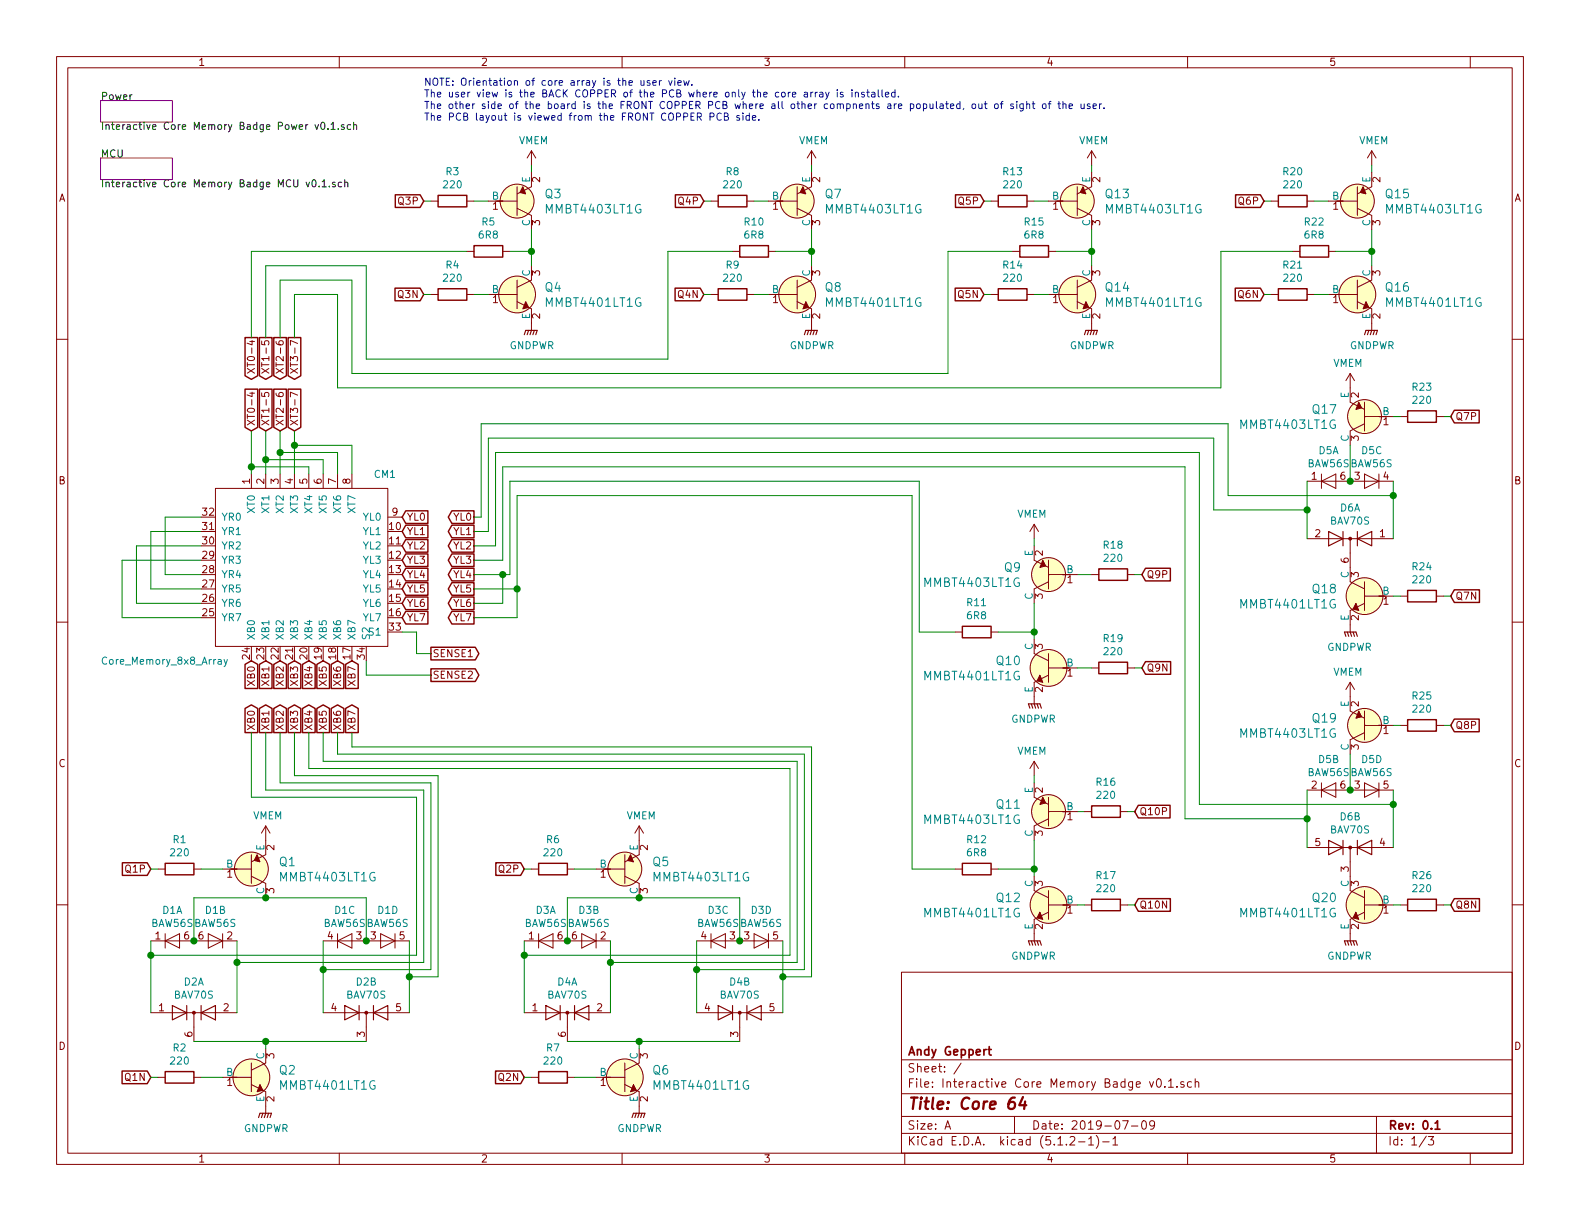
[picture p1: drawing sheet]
<svg xmlns="http://www.w3.org/2000/svg" width="279mm" height="216mm" viewBox="0 0 279 216" stroke-linecap="round" stroke-linejoin="round" font-family="sans-serif">
<g fill="none" stroke="#840000" stroke-width=".18">
<path d="M10 10h259.4v195.9h-259.4zM12 12h255.4v191.9h-255.4zM60 10v2M110 10v2M160 10v2M210 10v2M260 10v2M76.2 35.6h1.3M82.5 35.6h1.3M86.4 35.6h5M91.4 36.8l2.6 1.3v2.5M91.4 33v5.1"/>
<path d="M94 26.7l-.8 1.2M94 26.7v2.5M94 30.5v2.5l-2.6 1.3M94 26.7l.7 1.2M125.7 35.6h1.3M132.1 35.6h1.2M135.9 35.6h5.1M141 36.8l2.5 1.3v2.5M141 33v5.1M143.5 26.7l-.8 1.2M143.5 26.7v2.5M143.5 30.5v2.5l-2.5 1.3"/>
<path d="M143.5 26.7l.8 1.2M175.3 35.6h1.2M181.6 35.6h1.3M185.4 35.6h5.1M190.5 36.8l2.5 1.3v2.5M190.5 33v5.1M193 26.7l-.7 1.2M193 26.7v2.5M193 30.5v2.5l-2.5 1.3M193 26.7l.8 1.2M224.8 35.6h1.3M231.1 35.6h1.3"/>
<path d="M234.9 35.6h5.1M240 36.8l2.6 1.3v2.5M240 33v5.1M242.6 26.7l-.8 1.2M242.6 26.7v2.5M242.6 30.5v2.5l-2.6 1.3M242.6 26.7l.7 1.2M10 60h2M76.2 52.1h1.3M82.5 44.5h1.3M82.5 52.1h1.3M86.4 52.1h5"/>
<path d="M88.9 44.5h1.3M91.4 53.3l2.6 1.3v3.8M91.4 49.5v5.1M94 47v2.5l-2.6 1.3M125.7 52.1h1.3M129.5 44.5h1.3M132.1 52.1h1.2M135.9 44.5h1.3M135.9 52.1h5.1M141 53.3l2.5 1.3v3.8M141 49.5v5.1M143.5 47v2.5l-2.5 1.3"/>
<path d="M175.3 52.1h1.2M179.1 44.5h1.2M181.6 52.1h1.3M185.4 44.5h1.3M185.4 52.1h5.1M190.5 53.3l2.5 1.3v3.8M190.5 49.5v5.1M193 47v2.5l-2.5 1.3M224.8 52.1h1.3M228.6 44.5h1.3M231.1 52.1h1.3M234.9 44.5h1.3"/>
<path d="M234.9 52.1h5.1M240 53.3l2.6 1.3v3.8M240 49.5v5.1M242.6 47v2.5l-2.6 1.3M267.4 60h2M43.7 65.2l1.3 .8M44.2 69.5h.8M44.6 69.3v.8l-.9-.3M45 65.2l-1.3 .8M46.3 69.5v.6h.6l-.1-.5 .2-.2h.3l.2 .2-.1 .5M46.3 65.2l1.2 .8M47.5 65.2l-1.2 .8"/>
<path d="M48.8 69.5v.2a.79 .79 0 0 0 1.3 .2l-.1-.4-.4-.1-.3 .2v.3l.3 .2M48.8 65.2l1.3 .8M50.1 65.2l-1.3 .8M51.4 65.2l1.2 .8M52.6 69.9l-1.2-.6v.9M52.6 65.2l-1.2 .8M238.8 66v5.1l2.5 1.3M238.8 66l.7 1.3M238.8 66l-.8 1.3M241.3 71.1v5.1M241.3 73.7h5.1M241.3 74.9l-2.5 1.3v2.5"/>
<path d="M247.6 73.7h1.3M254 73.7h1.3M38.1 86.4h30.5v27.9h-30.5zM44.4 83.8v2.6M47 83.8v2.6M49.5 83.8v2.6M52.1 83.8v2.6M54.6 83.8v2.6M57.1 83.8v2.6M59.7 83.8v2.6M62.2 83.8v2.6M68.6 91.4h2.5"/>
<path d="M182.9 92.7l.7 1.3M182.9 92.7v2.6M182.9 96.5v2.6l2.5 1.2M182.9 92.7l-.8 1.3M185.4 99.1v5M231.1 85.1h15.3M231.1 95.3h15.3M233.7 85.1l2.5-1.3v2.6zM233.7 83.8v2.6M238.8 95.3v7.6l2.5 1.2M241.3 83.8l2.5 1.3-2.5 1.3zM243.8 83.8v2.6"/>
<path d="M10 110h2M168.9 111.8h1.3M175.3 111.8h1.2M182.9 113v2.6l2.5 1.2M185.4 102.9l-2.5 1.2v2.6M185.4 119.4l-2.5 1.3v3.8M185.4 101.6h5.1M185.4 115.6v5.1M185.4 118.1h5.1M193 101.6h1.3M193 118.1h1.3M199.4 101.6h1.3"/>
<path d="M199.4 118.1h1.3M241.3 102.9v5.1M241.3 106.7l-2.5 1.3v3.8M241.3 105.4h5.1M247.6 105.4h1.3M254 105.4h1.3M267.4 110h2M182.9 134.6v2.6M182.9 138.4v2.6l2.5 1.2M182.9 134.6l.7 1.3M182.9 134.6l-.8 1.3M231.1 139.7h15.3"/>
<path d="M233.7 139.7l2.5-1.3v2.6zM233.7 138.4v2.6M238.8 120.7v5l2.5 1.3M238.8 120.7l.7 1.2M238.8 120.7l-.8 1.2M241.3 138.4l2.5 1.3-2.5 1.3zM241.3 125.7v5.1M241.3 129.5l-2.5 1.3v2.6M241.3 128.3h5.1M243.8 138.4v2.6M247.6 128.3h1.3M254 128.3h1.3"/>
<path d="M10 160h2M27.9 153.7h1.3M34.3 153.7h1.3M39.4 153.7h5M44.4 151.1v5.1M44.4 154.9l2.6 1.3v2.6M47 146.1v5l-2.6 1.3M47 146.1l-.8 1.2M47 146.1l.8 1.2M94 153.7h1.2M100.3 153.7h1.3M105.4 153.7h5.1"/>
<path d="M110.5 154.9l2.5 1.3v2.6M110.5 151.1v5.1M113 146.1v5l-2.5 1.3M113 146.1l-.7 1.2M113 146.1l.8 1.2M168.9 153.7h1.3M175.3 153.7h1.2M182.9 154.9v2.6l2.5 1.3M185.4 144.8l-2.5 1.3v2.5M185.4 141v5.1M185.4 157.5v5.1M185.4 143.5h5.1"/>
<path d="M191.8 143.5h1.2M198.1 143.5h1.3M231.1 149.9h15.3M238.8 149.9v7.6l2.5 1.3M241.3 157.5v5.1M267.4 160h2M26.7 166.4h15.2M26.7 179.1h15.2M29.2 166.4l2.5-1.3v2.5zM29.2 165.1v2.5M34.3 179.1v5.1M36.8 165.1l2.6 1.3-2.6 1.2z"/>
<path d="M39.4 165.1v2.5M57.1 166.4h15.3M57.1 179.1h15.3M59.7 166.4l2.5-1.3v2.5zM59.7 165.1v2.5M64.8 179.1v5.1M67.3 165.1l2.5 1.3-2.5 1.2zM69.8 165.1v2.5M92.7 166.4h15.2M92.7 179.1h15.2M95.2 166.4l2.6-1.3v2.5zM95.2 165.1v2.5"/>
<path d="M100.3 179.1v5.1M102.9 165.1l2.5 1.3-2.5 1.2zM105.4 165.1v2.5M123.2 166.4h15.2M123.2 179.1h15.2M125.7 166.4l2.6-1.3v2.5zM125.7 165.1v2.5M130.8 179.1v5.1M133.3 165.1l2.6 1.3-2.6 1.2zM135.9 165.1v2.5M159.4 171.9h108v32h-108zM185.4 160h5.1"/>
<path d="M185.4 161.3l-2.5 1.3v3.8M191.8 160h1.2M198.1 160h1.3M241.3 161.3l-2.5 1.3v3.8M241.3 160h5.1M247.6 160h1.3M254 160h1.3M27.9 190.5h1.3M34.3 190.5h1.3M39.4 190.5h5M44.4 188v5M44.4 191.8l2.6 1.2v3.9"/>
<path d="M47 185.4v2.6l-2.6 1.2M94 190.5h1.2M100.3 190.5h1.3M105.4 190.5h5.1M110.5 188v5M110.5 191.8l2.5 1.2v3.9M113 185.4v2.6l-2.5 1.2M159.4 197.4h108M159.4 193.4h108M159.4 187.4h108M167.1 199.7l.5-1.5 .5 1.5M167.2 199.2h.8"/>
<path d="M170 188l-1.3 1.9M179.4 197.4v3M198.5 198.2h1l-.6 1.5M200.1 199.1h1.1M202 198.3l.4-.1a.94 .94 0 0 1 0 1.5 .82 .82 0 0 1-.4-1.4zM203.3 191.3l.3 1 .4-1M204.2 198.8l-.3 .3h-.3l-.3-.3v-.3l.2-.3h.4l.2 .1a1.13 1.13 0 0 1-.2 1.3l-.4 .1M204.7 190.8h.2a.8 .8 0 0 1 .5 .7 .8 .8 0 0 1-.5 .8 1 1 0 0 1-.2-1.5zM206 192.1v.2M206.6 191.2l.5-.4v1.5M206.6 192.3h.9M208.1 192.1v.2"/>
<path d="M209.3 191.3h-.3l-.2 .2v.2l.5 .1v.4h-.5M210.7 191.3h-.4l-.3 .2 .1 .6 .2 .2 .4-.1M211.4 191.4l.2-.1h.3l.1 1M211.4 190.8v1.5M243.4 197.4v6.5M60 203.9v2M110 203.9v2M159.4 200.4h108M160 203.9v2M189.2 201.1l.2-.1h.4l.2 .1 .1 .3-.1 .2-.8 .9h.9M190.7 201.9h1.2M192.5 201.4l.4-.4v1.5"/>
<path d="M192.5 202.5h.9M193.9 200.8a1.71 1.71 0 0 1 0 2.2M195 201.9h1.1M196.8 201.4l.4-.4v1.5M196.8 202.5h.8M210 203.9v2M252.2 200.9l-1.2 1.9M252.6 201h.9l-.5 .5 .4 .2v.6l-.2 .2-.6-.2M260 203.9v2"/>
<circle cx="91.4" cy="35.6" r="3"/>
<circle cx="141" cy="35.6" r="3"/>
<circle cx="190.5" cy="35.6" r="3"/>
<circle cx="240" cy="35.6" r="3"/>
<circle cx="91.4" cy="52.1" r="3.3"/>
<circle cx="141" cy="52.1" r="3.3"/>
<circle cx="190.5" cy="52.1" r="3.3"/>
<circle cx="240" cy="52.1" r="3.3"/>
<circle cx="241.3" cy="73.7" r="3"/>
<circle cx="185.4" cy="101.6" r="3"/>
<circle cx="185.4" cy="118.1" r="3.3"/>
<circle cx="241.3" cy="105.4" r="3.3"/>
<circle cx="241.3" cy="128.3" r="3"/>
<circle cx="44.4" cy="153.7" r="3"/>
<circle cx="110.5" cy="153.7" r="3"/>
<circle cx="185.4" cy="143.5" r="3"/>
<circle cx="185.4" cy="160" r="3.3"/>
<circle cx="241.3" cy="160" r="3.3"/>
<circle cx="44.4" cy="190.5" r="3.3"/>
<circle cx="110.5" cy="190.5" r="3.3"/>
</g>
<path d="M174.7 185.6h.6M174.9 185.1v1.3l.4 .2M253.8 198.6l.4-.4v1.5M253.8 199.7h.8" fill="none" stroke="#840000" stroke-width=".3"/>
<path d="M179.5 194.1a.93 .93 0 0 0-1.1 .8l-.1 .8 .2 .3a.66 .66 0 0 0 1-.3v-.5l-.2-.3a.66 .66 0 0 0-.9 .3M180.9 194l-.7 1.4h1.3M181.3 194.8l-.2 1.3" fill="none" stroke="#840000" stroke-width=".41"/>
<path d="M17.8 17.8h12.7v3.8h-12.7zM17.8 27.9h12.7v3.9h-12.7z" fill="none" stroke="#840084" stroke-width=".18"/>
<g fill="none" stroke="#000" stroke-width=".18">
<path d="M55.3 31.9l.1-.1a.67 .67 0 0 1 .5 .6 .67 .67 0 0 1-.5 .6l-.1-.1-.1-.3zM55.7 22l.3 .9 .3-.9M56.4 32.9v.1M56.8 21.7l.2-.1a.67 .67 0 0 1 .5 .7 .67 .67 0 0 1-.5 .6l-.3-.5zM57 32.1l.3-.3v1.2M57 33h.7M58 22.8v.1M58.2 32.9v.1M58.5 22l.4-.4v1.3M58.5 22.9h.8M59.3 32.3l-.3-.1-.2 .2 .1 .2 .4 .1v.3h-.5M59.8 22.8v.1"/>
<path d="M60.4 32.3l-.4-.1-.2 .2 .1 .6h.5M60.8 22.1l-.3-.1-.1 .2v.2l.4 .1v.3h-.4M61 32.3l.1-.1 .3 .1 .1 .7M61 31.8v1.2M62 22.1l-.4-.1-.2 .3 .1 .5h.5M62.5 22.2l.2-.2 .3 .1 .1 .8M62.5 21.6v1.3"/>
</g>
<g fill="none" stroke="#840000" stroke-width=".25">
<path d="M69.9 34.4h4.4l.6 1.2-.6 1.1h-4.4zM77.5 34.5h5v2.1h-5zM119.4 34.4h4.4l.7 1.2-.7 1.1h-4.4zM127 34.5h5.1v2.1h-5.1zM169 34.4h4.4l.6 1.2-.6 1.1h-4.4zM176.5 34.5h5.1v2.1h-5.1zM218.5 34.4h4.4l.6 1.2-.6 1.1h-4.4zM226.1 34.5h5v2.1h-5zM43.3 59.7h2.3v6.7l-1.2 .7-1.1-.7zM45.9 59.7h2.2v6.7l-1.1 .7-1.1-.7zM48.4 59.7h2.2v6.7l-1.1 .7-1.1-.7zM51 59.7h2.2v6.7l-1.1 .7-1.1-.7z"/>
<path d="M69.8 51h4.5l.6 1.1-.6 1.1h-4.5zM77.5 51.1h5v2h-5zM83.8 43.4h5.1v2.1h-5.1zM119.4 51h4.4l.7 1.1-.7 1.1h-4.4zM127 51.1h5.1v2h-5.1zM130.8 43.4h5.1v2.1h-5.1zM168.9 51h4.5l.6 1.1-.6 1.1h-4.5zM176.5 51.1h5.1v2h-5.1zM180.3 43.4h5.1v2.1h-5.1zM218.4 51h4.5l.6 1.1-.6 1.1h-4.5zM226.1 51.1h5v2h-5zM229.9 43.4h5v2.1h-5z"/>
<path d="M43.3 68.8h2.3v6.8l-1.2 .6-1.1-.6zM45.9 68.8h2.2v6.8l-1.1 .6-1.1-.6zM48.4 68.8h2.2v6.8l-1.1 .6-1.1-.6zM51 68.8h2.2v6.8l-1.1 .6-1.1-.6zM248.9 72.6h5.1v2.1h-5.1zM257.2 72.5h4.4v2.3h-4.4l-.7-1.1zM71.8 97.9h3.9v2.3h-3.9l-.7-1.1zM71.8 95.4h3.9v2.2h-3.9l-.7-1.1zM71.8 92.9h3.9v2.2h-3.9l-.7-1.1zM71.8 90.3h3.9v2.3h-3.9l-.7-1.2zM79.9 97.9h3.9v2.3h-3.9l-.6-1.1zM79.9 95.4h3.9v2.2h-3.9l-.6-1.1z"/>
<path d="M79.9 90.3h3.9v2.3h-3.9l-.6-1.2zM79.9 92.9h3.9v2.2h-3.9l-.6-1.1zM43.3 117.5l1.1-.7 1.2 .7v4.2h-2.3zM45.9 117.5l1.1-.7 1.1 .7v4.2h-2.2zM48.4 117.5l1.1-.7 1.1 .7v4.2h-2.2zM51 117.5l1.1-.7 1.1 .7v4.2h-2.2zM53.5 117.5l1.1-.7 1.1 .7v4.2h-2.2zM56 117.5l1.1-.7 1.2 .7v4.2h-2.3zM58.6 117.5l1.1-.7 1.1 .7v4.2h-2.2zM61.1 117.5l1.1-.7 1.1 .7v4.2h-2.2zM71.8 108.1h3.9v2.2h-3.9l-.7-1.1zM71.8 105.6h3.9v2.2h-3.9l-.7-1.1z"/>
<path d="M71.8 103h3.9v2.3h-3.9l-.7-1.2zM71.8 100.5h3.9v2.2h-3.9l-.7-1.1zM76.2 114.5h7.8l.7 1.1-.7 1.1h-7.8zM76.2 118.3h7.8l.7 1.1-.7 1.1h-7.8zM79.9 108.1h3.9v2.2h-3.9l-.6-1.1zM79.9 105.6h3.9v2.2h-3.9l-.6-1.1zM79.9 103h3.9v2.3h-3.9l-.6-1.2zM79.9 100.5h3.9v2.2h-3.9l-.6-1.1zM170.2 110.7h5.1v2.1h-5.1zM194.3 100.6h5.1v2h-5.1zM194.3 117.1h5.1v2h-5.1zM202.6 100.5h4.4v2.2h-4.4l-.7-1.1z"/>
<path d="M202.6 117h4.4v2.2h-4.4l-.7-1.1zM248.9 104.4h5.1v2h-5.1zM257.2 104.3h4.4v2.2h-4.4l-.7-1.1zM43.3 125.3l1.1-.7 1.2 .7v4.2h-2.3zM45.9 125.3l1.1-.7 1.1 .7v4.2h-2.2zM48.4 125.3l1.1-.7 1.1 .7v4.2h-2.2zM51 125.3l1.1-.7 1.1 .7v4.2h-2.2zM53.5 125.3l1.1-.7 1.1 .7v4.2h-2.2zM56 125.3l1.1-.7 1.2 .7v4.2h-2.3zM58.6 125.3l1.1-.7 1.1 .7v4.2h-2.2zM61.1 125.3l1.1-.7 1.1 .7v4.2h-2.2zM248.9 127.3h5.1v2h-5.1z"/>
<path d="M257.2 127.2h4.4v2.2h-4.4l-.7-1.1zM21.6 152.6h4.4l.7 1.1-.7 1.1h-4.4zM29.2 152.7h5.1v2h-5.1zM87.7 152.6h4.4l.6 1.1-.6 1.1h-4.4zM95.2 152.7h5.1v2h-5.1zM170.2 152.7h5.1v2h-5.1zM193 142.5h5.1v2h-5.1zM193 159h5.1v2h-5.1zM201.3 142.4h5.6v2.2h-5.6l-.6-1.1zM201.3 158.9h5.7v2.2h-5.7l-.6-1.1zM248.9 159h5.1v2h-5.1zM257.2 158.9h4.4v2.2h-4.4l-.7-1.1z"/>
<path d="M21.6 189.4h4.4l.7 1.1-.7 1.1h-4.4zM29.2 189.5h5.1v2h-5.1zM87.6 189.4h4.5l.6 1.1-.6 1.1h-4.5zM95.2 189.5h5.1v2h-5.1z"/>
</g>
<g fill="none" stroke="#008400" stroke-width=".18">
<path d="M74.9 35.6h1.3M83.8 35.6h2.6M94 29.2v1.3M124.5 35.6h1.2M133.3 35.6h2.6M143.5 29.2v1.3M174 35.6h1.3M182.9 35.6h2.5M193 29.2v1.3M223.5 35.6h1.3M232.4 35.6h2.5M242.6 29.2v1.3"/>
<path d="M74.9 52.1h1.3M82.5 44.5h-38.1v15.2M83.8 52.1h2.6M90.2 44.5h3.8M94 40.6v6.4M124.5 52.1h1.2M129.5 44.5h-11.4v19h-53.3v-16.5h-17.8v12.7M133.3 52.1h2.6M137.2 44.5h6.3M143.5 40.6v6.4M174 52.1h1.3M179.1 44.5h-11.5v21.5h-105.4v-16.5h-12.7v10.2"/>
<path d="M182.9 52.1h2.5M186.7 44.5h6.3M193 40.6v6.4M223.5 52.1h1.3M228.6 44.5h-12.7v24.1h-156.2v-16.5h-7.6v7.6M232.4 52.1h2.5M236.2 44.5h6.4M242.6 40.6v6.4M44.4 76.2v7.6M47 76.2v7.6M49.5 76.2v7.6M52.1 76.2v7.6"/>
<path d="M52.1 78.7h10.1v5.1M238.8 78.7v6.4M246.4 73.7h1.2M255.3 73.7h1.2M35.6 91.4h-6.4v10.2h6.4M35.6 94h-8.9v10.1h8.9M35.6 96.5h-11.5v10.2h11.5M35.6 99.1h-14v10.1h14M44.4 82.6h10.2v1.2M47 81.3h10.1v2.5M49.5 80h10.2v3.8M83.8 96.5h3.8v-16.5h124.5v62.2h34.3"/>
<path d="M83.8 99.1h5.1v-16.5h120.6v62.2h21.6M182.9 95.3v1.2M231.1 90.2h-16.5v-12.7h-128.2v16.5h-2.6M231.1 85.1v10.2M246.4 87.6h-29.2v-12.7h-132.1v16.5h-1.3M246.4 85.1v10.2M64.8 116.8v2.6h11.4M71.1 111.8h2.6v3.8h2.5M83.8 101.6h6.4v-16.5h72.4v26.7h6.3M83.8 104.1h7.6M83.8 109.2h7.6v-21.6h69.9v66.1h7.6M88.9 101.6v5.1h-5.1"/>
<path d="M176.5 111.8h6.4M182.9 106.7v6.3M190.5 101.6h2.5M190.5 118.1h2.5M200.7 101.6h1.2M200.7 118.1h1.2M246.4 105.4h1.2M255.3 105.4h1.2M44.4 129.5v11.5h29.3v27.9h-47M47 129.5v10.2h27.9v30.5h-33M49.5 129.5v8.9h26.7v33.1h-19.1M52.1 129.5v7.7h25.4v35.5h-5.1"/>
<path d="M54.6 129.5v6.4h85.1v33h-47M57.1 129.5v5.1h83.9v35.6h-33.1M59.7 129.5v3.9h82.5v38.1h-19M62.2 129.5v2.6h81.3v40.6h-5.1M182.9 137.2v1.2M231.1 139.7v10.2M238.8 133.4v6.3M246.4 139.7v10.2M246.4 128.3h1.2M255.3 128.3h1.2M26.7 153.7h1.2M35.6 153.7h3.8"/>
<path d="M92.7 153.7h1.3M101.6 153.7h3.8M176.5 153.7h6.4M182.9 148.6v6.3M190.5 143.5h1.3M199.4 143.5h1.3M26.7 166.4v12.7M34.3 166.4v-7.6h30.5v7.6M41.9 166.4v12.7M57.1 166.4v12.7M72.4 166.4v12.7M92.7 166.4v12.7"/>
<path d="M100.3 166.4v-7.6h30.5v7.6M107.9 166.4v12.7M123.2 166.4v12.7M138.4 166.4v12.7M190.5 160h1.3M199.4 160h1.3M246.4 160h1.2M255.3 160h1.2M26.7 190.5h1.2M34.3 184.2h30.5M35.6 190.5h3.8M47 184.2v1.2"/>
<path d="M92.7 190.5h1.3M100.3 184.2h30.5M101.6 190.5h3.8M113 184.2v1.2"/>
</g>
<path d="M39.6 116.6l.3 .8M40.2 116.6l-.4 1.2-.2 .1" fill="none" stroke="#008484" stroke-width=".18"/>
<g fill="none" stroke="#0000c2" stroke-width=".18">
<path d="M113.3 14.2l.1 .8 .3 .1 .2-.1M113.9 14.2v.9M114.9 14.3l-.3-.1-.2 .2 .1 .2 .4 .1v.3h-.5M115.4 14.7l.7-.1-.1-.3-.4-.1-.2 .2 .1 .6h.5M116.6 14.2v.9M117 14.2l-.3 .1-.1 .2M118.2 14.2l.3 .9 .3-.9M119.3 13.8v.1M119.3 14.2v.9M119.9 14.7l.6-.1-.1-.3-.4-.1-.1 .2v.6h.5M120.9 14.2l.2 .9 .3-.6 .2 .6 .3-.9M122.4 15v.1"/>
<path d="M132.5 20v1.3M143.4 16.3v.8M143.8 16.3l-.4 .2M144.2 16.3v.8M144.6 16.3l-.4 .2M145 16.4h.4l.1 .7M145.5 16.6l-.4 .1-.2 .1 .1 .3h.5M146 16.3l.3 .8M146.6 16.3l-.4 1.1-.2 .2M148.1 15.9v.1M148.1 16.3v.8M149.1 16.4l-.3-.1-.2 .2v.2l.5 .1v.3h-.5"/>
<path d="M150.6 15.9v.1M150.6 16.3v.8M151.3 16.4l.1-.1 .3 .1 .1 .7M151.3 16.3v.8M152.8 16.4l-.3-.1-.2 .2 .1 .2 .4 .1v.3h-.5M153.2 16.3h.5M153.4 15.9v1.1l.3 .1M154.2 16.4h.4l.1 .7M154.7 16.6l-.4 .1-.2 .1 .1 .3h.5M155.3 15.9v1.1l.2 .1M156 15.9v1.1l.2 .1M156.6 16.7l.6-.1-.1-.2-.3-.1-.2 .2v.6h.5"/>
<path d="M158.3 16.4l-.4-.1-.2 .2 .1 .6h.5M158.3 15.9v1.2M158.9 17v.1M171.9 18.5l.2-.1 .4 .1v.5l-.1 .2h-.3l-.2-.1zM173.1 18.4l.1 .8h.3l.1-.1M173.6 18.4v.8M174 18.4h.5M174.2 17.9v1.1l.3 .2M176 18.4h.3l.2 .2v.4l-.2 .2h-.3l-.1-.2zM176.9 18.4h.5M177.4 17.9l-.3 .2v1.1M179.2 18.4h-.3l-.2 .1 .1 .2 .4 .1v.4h-.5"/>
<path d="M179.8 17.9v.2M179.8 18.4v.8M180.9 18.4v1.1l-.2 .1h-.3M180.9 18.4h-.3l-.3 .2 .2 .6h.4M181.6 18.5l.1-.1h.3l.1 .8M181.6 17.9v1.3M182.5 18.4h.5M182.7 17.9v1.1l.3 .2M184.5 18.4h.3l.1 .1v.7h-.3l-.3-.2zM185.4 18.4h.5M185.9 17.9l-.4 .2v1.1M187 18.4h.5"/>
<path d="M187.2 17.9v1.1l.3 .2M188 18.5l.1-.1h.3l.1 .8M188 17.9v1.3M189.1 18.8l.6-.1-.1-.3h-.4l-.1 .1v.7h.5M191.2 18.4v.8h.3l.2-.1M191.7 18.4v.8M192.7 18.4h-.3l-.1 .1v.2l.4 .1v.4h-.4M193.3 18.8l.6-.1-.1-.3h-.3l-.2 .1v.7h.5M194.4 18.4v.8M194.8 18.4l-.4 .2M195.2 19.1v.1M125.6 20.7l.6-.1 .1-.2-.1-.3-.2-.1h-.4v1.3"/>
<path d="M127.6 20.1a.51 .51 0 0 0-.7 0 .51 .51 0 0 0-.1 .6 .46 .46 0 0 0 .2 .5 .46 .46 0 0 0 .6-.1M128.1 20.6l.5-.1 .2-.2-.1-.2-.6-.1v1.3h.5l.2-.3v-.2l-.3-.2M130.8 20.5l-.3-.1-.2 .2v.2l.5 .1v.3h-.5M131.4 20.4v.9M132.5 20.5l-.3-.1-.3 .3 .1 .5h.5M133 20.8l.7-.1-.1-.2-.4-.1-.2 .2 .1 .6h.5M134.2 21.1v.2"/>
</g>
<g fill="#ffffc2" stroke="#ffffc2" stroke-width=".18">
<circle cx="44.4" cy="153.7" r="3"/>
<circle cx="44.4" cy="190.5" r="3.3"/>
<circle cx="91.4" cy="35.6" r="3"/>
<circle cx="91.4" cy="52.1" r="3.3"/>
<circle cx="110.5" cy="153.7" r="3"/>
<circle cx="110.5" cy="190.5" r="3.3"/>
<circle cx="141" cy="35.6" r="3"/>
<circle cx="141" cy="52.1" r="3.3"/>
<circle cx="190.5" cy="35.6" r="3"/>
<circle cx="190.5" cy="52.1" r="3.3"/>
<circle cx="240" cy="35.6" r="3"/>
<circle cx="240" cy="52.1" r="3.3"/>
<circle cx="241.3" cy="73.7" r="3"/>
<circle cx="241.3" cy="105.4" r="3.3"/>
<circle cx="241.3" cy="128.3" r="3"/>
<circle cx="241.3" cy="160" r="3.3"/>
<circle cx="185.4" cy="101.6" r="3"/>
<circle cx="185.4" cy="118.1" r="3.3"/>
<circle cx="185.4" cy="143.5" r="3"/>
<circle cx="185.4" cy="160" r="3.3"/>
</g>
<g fill="#840000" stroke="#840000" stroke-width=".18">
<path d="M45.5 151.1l.5 1.3-1-.3z"/>
<path d="M46 191.8l.5 1-1 .2z"/>
<path d="M92.5 33l.5 1.3-1.1-.3z"/>
<path d="M93 53.3l.5 1.1-1 .2z"/>
<path d="M111.5 151.1l.5 1.3-1-.3z"/>
<path d="M112 191.8l.5 1-1 .2z"/>
<path d="M142 33l.5 1.3-1-.3z"/>
<path d="M142.5 53.3l.5 1.1-1 .2z"/>
<path d="M191.5 33l.5 1.3-1-.3z"/>
<path d="M192 53.3l.5 1.1-1 .2z"/>
<path d="M241 33l.6 1.3-1.1-.3z"/>
<path d="M241.6 53.3l.5 1.1-1.1 .2z"/>
<path d="M240.3 71.1l.5 1-1 .3z"/>
<path d="M239.8 106.7l.5 1.3-1-.3z"/>
<path d="M240.3 125.7l.5 1-1 .3z"/>
<path d="M239.8 161.3l.5 1.3-1-.3z"/>
<path d="M184.4 99.1l.5 1-1 .2z"/>
<path d="M183.9 119.4l.5 1.3-1-.3z"/>
<path d="M184.4 141l.5 1-1 .2z"/>
<path d="M183.9 161.3l.5 1.3-1-.3z"/>
<circle cx="34.3" cy="179.1" r=".25"/>
<circle cx="64.8" cy="179.1" r=".25"/>
<circle cx="100.3" cy="179.1" r=".25"/>
<circle cx="130.8" cy="179.1" r=".25"/>
<circle cx="238.8" cy="95.2" r=".25"/>
<circle cx="238.8" cy="149.9" r=".25"/>
</g>
<g fill="#008400" stroke="#008400" stroke-width=".25">
<circle cx="64.8" cy="166.4" r=".51"/>
<circle cx="47" cy="158.8" r=".51"/>
<circle cx="34.3" cy="166.4" r=".51"/>
<circle cx="47" cy="184.2" r=".51"/>
<circle cx="72.4" cy="172.7" r=".51"/>
<circle cx="57.2" cy="171.5" r=".51"/>
<circle cx="41.9" cy="170.2" r=".51"/>
<circle cx="44.5" cy="82.6" r=".51"/>
<circle cx="47" cy="81.3" r=".51"/>
<circle cx="49.5" cy="80" r=".51"/>
<circle cx="52.1" cy="78.7" r=".51"/>
<circle cx="130.8" cy="166.4" r=".51"/>
<circle cx="113" cy="158.8" r=".51"/>
<circle cx="100.3" cy="166.4" r=".51"/>
<circle cx="113" cy="184.2" r=".51"/>
<circle cx="92.7" cy="168.9" r=".51"/>
<circle cx="138.4" cy="172.7" r=".51"/>
<circle cx="123.2" cy="171.5" r=".51"/>
<circle cx="108" cy="170.2" r=".51"/>
<circle cx="26.7" cy="168.9" r=".51"/>
<circle cx="143.5" cy="44.5" r=".51"/>
<circle cx="193" cy="44.5" r=".51"/>
<circle cx="94" cy="44.5" r=".51"/>
<circle cx="242.6" cy="44.5" r=".51"/>
<circle cx="238.8" cy="85.1" r=".51"/>
<circle cx="231.1" cy="90.2" r=".51"/>
<circle cx="246.4" cy="87.6" r=".51"/>
<circle cx="238.8" cy="139.7" r=".51"/>
<circle cx="231.1" cy="144.8" r=".51"/>
<circle cx="246.4" cy="142.2" r=".51"/>
<circle cx="182.9" cy="111.8" r=".51"/>
<circle cx="88.9" cy="101.6" r=".51"/>
<circle cx="182.9" cy="153.7" r=".51"/>
<circle cx="91.4" cy="104.1" r=".51"/>
</g>
<g fill="none" stroke="#840000" stroke-width=".2">
<path d="M92.7 59.2l.3-.8h2l-.3 .8M93.5 58.4l-.3 .8M94 58.4l-.3 .8M94.5 58.4l-.3 .8M142.2 59.2l.3-.8h2l-.2 .8M143 58.4l-.3 .8M143.5 58.4l-.2 .8M144 58.4l-.2 .8M191.8 59.2l.2-.8h2.1l-.3 .8M192.5 58.4l-.2 .8M193 58.4l-.2 .8M193.5 58.4l-.2 .8"/>
<path d="M241.3 59.2l.3-.8h2l-.3 .8M242.1 58.4l-.3 .8M242.6 58.4l-.3 .8M243.1 58.4l-.3 .8M234.9 94l2.6 1.3-2.6 1.2zM237.5 94v2.5M240 94v2.5M240 95.3l2.6-1.3v2.5zM238 112.5l-.3-.7h2.1l.2 .7M238.3 111.8l.2 .7M238.8 111.8l.2 .7M239.3 111.8l.2 .7"/>
<path d="M182.1 125.2l-.2-.7h2l.2 .7M182.4 124.5l.2 .7M182.9 124.5l.2 .7M183.4 124.5l.2 .7M234.9 148.6l2.6 1.3-2.6 1.2zM237.5 148.6v2.5M240 148.6v2.5M240 149.9l2.6-1.3v2.5zM30.5 177.8l2.5 1.3-2.5 1.2zM33 177.8v2.5M35.6 177.8v2.5M35.6 179.1l2.5-1.3v2.5z"/>
<path d="M61 177.8l2.5 1.3-2.5 1.2zM63.5 177.8v2.5M66 177.8v2.5M66 179.1l2.6-1.3v2.5zM96.5 177.8l2.6 1.3-2.6 1.2zM99.1 177.8v2.5M101.6 177.8v2.5M101.6 179.1l2.5-1.3v2.5zM127 177.8l2.5 1.3-2.5 1.2zM129.5 177.8v2.5M132.1 177.8v2.5M132.1 179.1l2.5-1.3v2.5z"/>
<path d="M182.1 167.1l-.2-.7h2l.2 .7M182.4 166.4l.2 .7M182.9 166.4l.2 .7M183.4 166.4l.2 .7M238 167.1l-.3-.7h2.1l.2 .7M238.3 166.4l.2 .7M238.8 166.4l.2 .7M239.3 166.4l.2 .7M45.7 197.6l.3-.7h2l-.2 .7M46.5 196.9l-.3 .7M47 196.9l-.3 .7M47.5 196.9l-.3 .7"/>
<path d="M111.8 197.6l.2-.7h2l-.2 .7M112.5 196.9l-.2 .7M113 196.9l-.2 .7M113.5 196.9l-.2 .7"/>
</g>
<text font-size="2.8" fill="#840000" x="160.4" y="196.2">Title: Core 64</text>
<g font-size="2.1" fill="#008484">
<text x="96.4" y="35.1">Q3</text>
<text x="145.9" y="35.1">Q7</text>
<text x="195.6" y="35.1">Q13</text>
<text x="245.1" y="35.1">Q15</text>
<text x="96.7" y="37.7">MMBT4403LT1G</text>
<text x="146.2" y="37.7">MMBT4403LT1G</text>
<text x="195.8" y="37.7">MMBT4403LT1G</text>
<text x="245.3" y="37.7">MMBT4403LT1G</text>
<text x="96.4" y="51.6">Q4</text>
<text x="145.9" y="51.6">Q8</text>
<text x="195.6" y="51.6">Q14</text>
<text x="245.1" y="51.6">Q16</text>
<text x="96.7" y="54.3">MMBT4401LT1G</text>
<text x="146.2" y="54.3">MMBT4401LT1G</text>
<text x="195.8" y="54.3">MMBT4401LT1G</text>
<text x="245.3" y="54.3">MMBT4401LT1G</text>
<text x="219.5" y="75.8">MMBT4403LT1G</text>
<text x="232.2" y="73.2">Q17</text>
<text x="177.6" y="101.1">Q9</text>
<text x="163.6" y="103.8">MMBT4403LT1G</text>
<text x="219.5" y="107.6">MMBT4401LT1G</text>
<text x="232.2" y="104.9">Q18</text>
<text x="176.3" y="117.6">Q10</text>
<text x="163.6" y="120.3">MMBT4401LT1G</text>
<text x="219.5" y="130.5">MMBT4403LT1G</text>
<text x="232.2" y="127.8">Q19</text>
<text x="176.3" y="143">Q11</text>
<text x="163.6" y="145.7">MMBT4403LT1G</text>
<text x="49.4" y="153.2">Q1</text>
<text x="49.7" y="155.9">MMBT4403LT1G</text>
<text x="115.5" y="153.2">Q5</text>
<text x="115.7" y="155.9">MMBT4403LT1G</text>
<text x="176.3" y="159.5">Q12</text>
<text x="232.2" y="159.5">Q20</text>
<text x="163.6" y="162.2">MMBT4401LT1G</text>
<text x="219.5" y="162.2">MMBT4401LT1G</text>
<text x="49.4" y="190">Q2</text>
<text x="115.5" y="190">Q6</text>
<text x="49.7" y="192.7">MMBT4401LT1G</text>
<text x="115.7" y="192.7">MMBT4401LT1G</text>
</g>
<g font-size="2.1" fill="#840000">
<text x="160.4" y="189.6">Sheet: /</text>
<text x="160.4" y="186.6">Andy Geppert</text>
<text x="160.4" y="192.3">File: Interactive Core Memory Badge v0.1.sch</text>
<text x="160.4" y="202.5">KiCad E.D.A. kicad (5.1.2-1)-1</text>
<text x="160.4" y="199.7">Size: A</text>
<text x="182.4" y="199.7">Date: 2019-07-09</text>
<text x="245.4" y="199.7">Rev: 0.1</text>
<text x="245.4" y="202.5">Id: 1/3</text>
</g>
<g font-size="1.8" fill="#840000">
<text x="35" y="11.6">1</text>
<text x="85" y="11.6">2</text>
<text x="135" y="11.6">3</text>
<text x="185" y="11.6">4</text>
<text x="235" y="11.6">5</text>
<text x="10.4" y="35.6">A</text>
<text x="95.5" y="32.2" transform="rotate(-90 95.5 32.2)">2</text>
<text x="145" y="32.2" transform="rotate(-90 145 32.2)">2</text>
<text x="194.6" y="32.2" transform="rotate(-90 194.6 32.2)">2</text>
<text x="244.1" y="32.2" transform="rotate(-90 244.1 32.2)">2</text>
<text x="267.8" y="35.6">A</text>
<text x="70.6" y="36.2">Q3P</text>
<text x="87.1" y="37.1">1</text>
<text x="95.5" y="39.9" transform="rotate(-90 95.5 39.9)">3</text>
<text x="120.1" y="36.2">Q4P</text>
<text x="136.7" y="37.1">1</text>
<text x="145" y="39.9" transform="rotate(-90 145 39.9)">3</text>
<text x="169.7" y="36.2">Q5P</text>
<text x="186.2" y="37.1">1</text>
<text x="194.6" y="39.9" transform="rotate(-90 194.6 39.9)">3</text>
<text x="219.2" y="36.2">Q6P</text>
<text x="235.7" y="37.1">1</text>
<text x="244.1" y="39.9" transform="rotate(-90 244.1 39.9)">3</text>
<text x="70.5" y="52.7">Q3N</text>
<text x="87.1" y="53.6">1</text>
<text x="95.5" y="48.7" transform="rotate(-90 95.5 48.7)">3</text>
<text x="120" y="52.7">Q4N</text>
<text x="136.7" y="53.6">1</text>
<text x="145" y="48.7" transform="rotate(-90 145 48.7)">3</text>
<text x="169.6" y="52.7">Q5N</text>
<text x="186.2" y="53.6">1</text>
<text x="194.6" y="48.7" transform="rotate(-90 194.6 48.7)">3</text>
<text x="219.1" y="52.7">Q6N</text>
<text x="235.7" y="53.6">1</text>
<text x="244.1" y="48.7" transform="rotate(-90 244.1 48.7)">3</text>
<text x="95.5" y="56.4" transform="rotate(-90 95.5 56.4)">2</text>
<text x="145" y="56.4" transform="rotate(-90 145 56.4)">2</text>
<text x="194.6" y="56.4" transform="rotate(-90 194.6 56.4)">2</text>
<text x="244.1" y="56.4" transform="rotate(-90 244.1 56.4)">2</text>
<text x="45.1" y="64.8" transform="rotate(-90 45.1 64.8)">XT0-4</text>
<text x="47.6" y="64.8" transform="rotate(-90 47.6 64.8)">XT1-5</text>
<text x="50.2" y="64.8" transform="rotate(-90 50.2 64.8)">XT2-6</text>
<text x="52.7" y="64.8" transform="rotate(-90 52.7 64.8)">XT3-7</text>
<text x="240.3" y="70.3" transform="rotate(-90 240.3 70.3)">2</text>
<text x="45.1" y="75.4" transform="rotate(-90 45.1 75.4)">XT0-4</text>
<text x="47.6" y="75.4" transform="rotate(-90 47.6 75.4)">XT1-5</text>
<text x="50.2" y="75.4" transform="rotate(-90 50.2 75.4)">XT2-6</text>
<text x="52.7" y="75.4" transform="rotate(-90 52.7 75.4)">XT3-7</text>
<text x="240.3" y="78" transform="rotate(-90 240.3 78)">3</text>
<text x="244.6" y="75.2">1</text>
<text x="257.3" y="74.3">Q7P</text>
<text x="10.4" y="85.6">B</text>
<text x="44.2" y="85.6" transform="rotate(-90 44.2 85.6)">1</text>
<text x="46.7" y="85.6" transform="rotate(-90 46.7 85.6)">2</text>
<text x="49.3" y="85.6" transform="rotate(-90 49.3 85.6)">3</text>
<text x="51.8" y="85.6" transform="rotate(-90 51.8 85.6)">4</text>
<text x="54.4" y="85.6" transform="rotate(-90 54.4 85.6)">5</text>
<text x="56.9" y="85.6" transform="rotate(-90 56.9 85.6)">6</text>
<text x="59.4" y="85.6" transform="rotate(-90 59.4 85.6)">7</text>
<text x="62" y="85.6" transform="rotate(-90 62 85.6)">8</text>
<text x="231.9" y="84.8">1</text>
<text x="237" y="84.8">6</text>
<text x="239.5" y="84.8">3</text>
<text x="244.6" y="84.8">4</text>
<text x="267.8" y="85.6">B</text>
<text x="35.9" y="93.7">31</text>
<text x="35.9" y="91.2">32</text>
<text x="68.9" y="93.7">10</text>
<text x="69.4" y="91.2">9</text>
<text x="71.9" y="94.6">YL1</text>
<text x="71.9" y="92.1">YL0</text>
<text x="80.3" y="92.1">YL0</text>
<text x="80.3" y="94.6">YL1</text>
<text x="232.6" y="95">2</text>
<text x="244" y="95">1</text>
<text x="35.9" y="101.3">28</text>
<text x="35.9" y="98.8">29</text>
<text x="35.9" y="96.3">30</text>
<text x="68.9" y="96.3">11</text>
<text x="68.9" y="98.8">12</text>
<text x="68.9" y="101.3">13</text>
<text x="71.9" y="99.7">YL3</text>
<text x="71.9" y="97.2">YL2</text>
<text x="80.3" y="99.7">YL3</text>
<text x="80.3" y="97.2">YL2</text>
<text x="184.4" y="98.3" transform="rotate(-90 184.4 98.3)">2</text>
<text x="238.5" y="99.5" transform="rotate(-90 238.5 99.5)">6</text>
<text x="35.9" y="106.4">26</text>
<text x="35.9" y="103.9">27</text>
<text x="68.9" y="103.9">14</text>
<text x="68.9" y="106.4">15</text>
<text x="71.9" y="107.3">YL6</text>
<text x="71.9" y="104.8">YL5</text>
<text x="71.9" y="102.2">YL4</text>
<text x="80.3" y="107.3">YL6</text>
<text x="80.3" y="104.8">YL5</text>
<text x="80.3" y="102.2">YL4</text>
<text x="184.4" y="105.9" transform="rotate(-90 184.4 105.9)">3</text>
<text x="188.7" y="103.1">1</text>
<text x="202.7" y="102.2">Q9P</text>
<text x="240.3" y="102.1" transform="rotate(-90 240.3 102.1)">3</text>
<text x="244.6" y="106.9">1</text>
<text x="257.3" y="106">Q7N</text>
<text x="35.9" y="109">25</text>
<text x="68.9" y="109">16</text>
<text x="68.9" y="111.5">33</text>
<text x="71.9" y="109.9">YL7</text>
<text x="80.3" y="109.9">YL7</text>
<text x="240.3" y="109.7" transform="rotate(-90 240.3 109.7)">2</text>
<text x="44.2" y="116.5" transform="rotate(-90 44.2 116.5)">24</text>
<text x="46.7" y="116.5" transform="rotate(-90 46.7 116.5)">23</text>
<text x="49.3" y="116.5" transform="rotate(-90 49.3 116.5)">22</text>
<text x="51.8" y="116.5" transform="rotate(-90 51.8 116.5)">21</text>
<text x="54.4" y="116.5" transform="rotate(-90 54.4 116.5)">20</text>
<text x="56.9" y="116.5" transform="rotate(-90 56.9 116.5)">19</text>
<text x="59.4" y="116.5" transform="rotate(-90 59.4 116.5)">18</text>
<text x="62" y="116.5" transform="rotate(-90 62 116.5)">17</text>
<text x="64.5" y="116.5" transform="rotate(-90 64.5 116.5)">34</text>
<text x="76.5" y="116.2">SENSE1</text>
<text x="184.4" y="114.8" transform="rotate(-90 184.4 114.8)">3</text>
<text x="188.7" y="119.6">1</text>
<text x="202.7" y="118.7">Q9N</text>
<text x="45.1" y="121.1" transform="rotate(-90 45.1 121.1)">XB0</text>
<text x="47.6" y="121.1" transform="rotate(-90 47.6 121.1)">XB1</text>
<text x="50.2" y="121.1" transform="rotate(-90 50.2 121.1)">XB2</text>
<text x="52.7" y="121.1" transform="rotate(-90 52.7 121.1)">XB3</text>
<text x="55.2" y="121.1" transform="rotate(-90 55.2 121.1)">XB4</text>
<text x="57.8" y="121.1" transform="rotate(-90 57.8 121.1)">XB5</text>
<text x="60.3" y="121.1" transform="rotate(-90 60.3 121.1)">XB6</text>
<text x="62.9" y="121.1" transform="rotate(-90 62.9 121.1)">XB7</text>
<text x="76.5" y="120">SENSE2</text>
<text x="184.4" y="122.4" transform="rotate(-90 184.4 122.4)">2</text>
<text x="240.3" y="124.9" transform="rotate(-90 240.3 124.9)">2</text>
<text x="45.1" y="129.3" transform="rotate(-90 45.1 129.3)">XB0</text>
<text x="47.6" y="129.3" transform="rotate(-90 47.6 129.3)">XB1</text>
<text x="50.2" y="129.3" transform="rotate(-90 50.2 129.3)">XB2</text>
<text x="52.7" y="129.3" transform="rotate(-90 52.7 129.3)">XB3</text>
<text x="55.2" y="129.3" transform="rotate(-90 55.2 129.3)">XB4</text>
<text x="57.8" y="129.3" transform="rotate(-90 57.8 129.3)">XB5</text>
<text x="60.3" y="129.3" transform="rotate(-90 60.3 129.3)">XB6</text>
<text x="62.9" y="129.3" transform="rotate(-90 62.9 129.3)">XB7</text>
<text x="244.6" y="129.8">1</text>
<text x="257.3" y="128.9">Q8P</text>
<text x="10.4" y="135.6">C</text>
<text x="240.3" y="132.6" transform="rotate(-90 240.3 132.6)">3</text>
<text x="267.8" y="135.6">C</text>
<text x="184.4" y="140.2" transform="rotate(-90 184.4 140.2)">2</text>
<text x="231.9" y="139.4">2</text>
<text x="237" y="139.4">6</text>
<text x="239.5" y="139.4">3</text>
<text x="244.6" y="139.4">5</text>
<text x="184.4" y="147.8" transform="rotate(-90 184.4 147.8)">3</text>
<text x="188.7" y="145">1</text>
<text x="201.4" y="144.1">Q10P</text>
<text x="232.6" y="149.6">5</text>
<text x="244" y="149.6">4</text>
<text x="22.4" y="154.3">Q1P</text>
<text x="40.2" y="155.2">1</text>
<text x="48.5" y="150.3" transform="rotate(-90 48.5 150.3)">2</text>
<text x="88.4" y="154.3">Q2P</text>
<text x="106.2" y="155.2">1</text>
<text x="114.6" y="150.3" transform="rotate(-90 114.6 150.3)">2</text>
<text x="238.5" y="154.2" transform="rotate(-90 238.5 154.2)">3</text>
<text x="48.5" y="158" transform="rotate(-90 48.5 158)">3</text>
<text x="114.6" y="158" transform="rotate(-90 114.6 158)">3</text>
<text x="184.4" y="156.7" transform="rotate(-90 184.4 156.7)">3</text>
<text x="188.7" y="161.5">1</text>
<text x="201.4" y="160.7">Q10N</text>
<text x="240.3" y="156.7" transform="rotate(-90 240.3 156.7)">3</text>
<text x="244.6" y="161.5">1</text>
<text x="257.3" y="160.7">Q8N</text>
<text x="27.5" y="166.1">1</text>
<text x="32.5" y="166.1">6</text>
<text x="35.1" y="166.1">6</text>
<text x="40.2" y="166.1">2</text>
<text x="57.9" y="166.1">4</text>
<text x="63" y="166.1">3</text>
<text x="65.6" y="166.1">3</text>
<text x="70.6" y="166.1">5</text>
<text x="93.5" y="166.1">1</text>
<text x="98.6" y="166.1">6</text>
<text x="101.1" y="166.1">6</text>
<text x="106.2" y="166.1">2</text>
<text x="124" y="166.1">4</text>
<text x="129.1" y="166.1">3</text>
<text x="131.6" y="166.1">3</text>
<text x="136.7" y="166.1">5</text>
<text x="184.4" y="164.3" transform="rotate(-90 184.4 164.3)">2</text>
<text x="240.3" y="164.3" transform="rotate(-90 240.3 164.3)">2</text>
<text x="28.1" y="178.8">1</text>
<text x="39.5" y="178.8">2</text>
<text x="58.6" y="178.8">4</text>
<text x="70" y="178.8">5</text>
<text x="94.1" y="178.8">1</text>
<text x="105.6" y="178.8">2</text>
<text x="124.6" y="178.8">4</text>
<text x="136" y="178.8">5</text>
<text x="10.4" y="185.6">D</text>
<text x="34" y="183.4" transform="rotate(-90 34 183.4)">6</text>
<text x="64.5" y="183.4" transform="rotate(-90 64.5 183.4)">3</text>
<text x="100.1" y="183.4" transform="rotate(-90 100.1 183.4)">6</text>
<text x="130.6" y="183.4" transform="rotate(-90 130.6 183.4)">3</text>
<text x="267.8" y="185.6">D</text>
<text x="22.3" y="191.1">Q1N</text>
<text x="48.5" y="187.2" transform="rotate(-90 48.5 187.2)">3</text>
<text x="88.3" y="191.1">Q2N</text>
<text x="114.6" y="187.2" transform="rotate(-90 114.6 187.2)">3</text>
<text x="40.2" y="192">1</text>
<text x="48.5" y="194.8" transform="rotate(-90 48.5 194.8)">2</text>
<text x="106.2" y="192">1</text>
<text x="114.6" y="194.8" transform="rotate(-90 114.6 194.8)">2</text>
<text x="35" y="205.5">1</text>
<text x="85" y="205.5">2</text>
<text x="135" y="205.5">3</text>
<text x="185" y="205.5">4</text>
<text x="235" y="205.5">5</text>
</g>
<g font-size="1.8">
<text x="17.8" y="17.7">Power</text>
<text x="17.8" y="23">Interactive Core Memory Badge Power v0.1.sch</text>
<text x="17.8" y="27.8">MCU</text>
<text x="17.8" y="33.1">Interactive Core Memory Badge MCU v0.1.sch</text>
</g>
<g font-size="1.8" fill="#0000c2">
<text x="74.9" y="15.2">NOTE: Orientation of core array is the user view.</text>
<text x="74.9" y="17.2">The user view is the BACK COPPER of the PCB where only the core array is installed.</text>
<text x="74.9" y="19.3">The other side of the board is the FRONT COPPER PCB where all other compnents are populated, out of sight of the user.</text>
<text x="74.9" y="21.3">The PCB layout is viewed from the FRONT COPPER PCB side.</text>
</g>
<g font-size="1.8" fill="#008484">
<text x="91.7" y="25.5">VMEM</text>
<text x="141.2" y="25.5">VMEM</text>
<text x="190.8" y="25.5">VMEM</text>
<text x="240.3" y="25.5">VMEM</text>
<text x="78.5" y="33.3">220</text>
<text x="78.9" y="31">R3</text>
<text x="87" y="35.3">B</text>
<text x="93.7" y="32.3" transform="rotate(-90 93.7 32.3)">E</text>
<text x="128.1" y="33.3">220</text>
<text x="128.4" y="31">R8</text>
<text x="136.5" y="35.3">B</text>
<text x="143.3" y="32.3" transform="rotate(-90 143.3 32.3)">E</text>
<text x="177.4" y="31">R13</text>
<text x="177.6" y="33.3">220</text>
<text x="186.1" y="35.3">B</text>
<text x="192.8" y="32.3" transform="rotate(-90 192.8 32.3)">E</text>
<text x="227" y="31">R20</text>
<text x="227.1" y="33.3">220</text>
<text x="235.6" y="35.3">B</text>
<text x="242.3" y="32.3" transform="rotate(-90 242.3 32.3)">E</text>
<text x="85.2" y="39.9">R5</text>
<text x="93.7" y="40" transform="rotate(-90 93.7 40)">C</text>
<text x="131.7" y="39.9">R10</text>
<text x="143.3" y="40" transform="rotate(-90 143.3 40)">C</text>
<text x="181.2" y="39.9">R15</text>
<text x="192.8" y="40" transform="rotate(-90 192.8 40)">C</text>
<text x="230.8" y="39.9">R22</text>
<text x="242.3" y="40" transform="rotate(-90 242.3 40)">C</text>
<text x="78.9" y="47.5">R4</text>
<text x="84.7" y="42.2">6R8</text>
<text x="128.4" y="47.5">R9</text>
<text x="131.7" y="42.2">6R8</text>
<text x="177.4" y="47.5">R14</text>
<text x="181.2" y="42.2">6R8</text>
<text x="227" y="47.5">R21</text>
<text x="230.8" y="42.2">6R8</text>
<text x="78.5" y="49.8">220</text>
<text x="87" y="51.8">B</text>
<text x="93.7" y="48.9" transform="rotate(-90 93.7 48.9)">C</text>
<text x="128.1" y="49.8">220</text>
<text x="136.5" y="51.8">B</text>
<text x="143.3" y="48.9" transform="rotate(-90 143.3 48.9)">C</text>
<text x="177.6" y="49.8">220</text>
<text x="186.1" y="51.8">B</text>
<text x="192.8" y="48.9" transform="rotate(-90 192.8 48.9)">C</text>
<text x="227.1" y="49.8">220</text>
<text x="235.6" y="51.8">B</text>
<text x="242.3" y="48.9" transform="rotate(-90 242.3 48.9)">C</text>
<text x="93.7" y="56.5" transform="rotate(-90 93.7 56.5)">E</text>
<text x="143.3" y="56.5" transform="rotate(-90 143.3 56.5)">E</text>
<text x="192.8" y="56.5" transform="rotate(-90 192.8 56.5)">E</text>
<text x="242.3" y="56.5" transform="rotate(-90 242.3 56.5)">E</text>
<text x="90.1" y="61.7">GNDPWR</text>
<text x="139.6" y="61.7">GNDPWR</text>
<text x="189.1" y="61.7">GNDPWR</text>
<text x="235.7" y="64.9">VMEM</text>
<text x="238.7" y="61.7">GNDPWR</text>
<text x="238.5" y="70.4" transform="rotate(-90 238.5 70.4)">E</text>
<text x="249.8" y="69.1">R23</text>
<text x="250" y="71.4">220</text>
<text x="244.5" y="73.4">B</text>
<text x="231.3" y="82.6">BAW56S</text>
<text x="233.2" y="80.3">D5A</text>
<text x="238.5" y="78.1" transform="rotate(-90 238.5 78.1)">C</text>
<text x="238.9" y="82.6">BAW56S</text>
<text x="240.8" y="80.3">D5C</text>
<text x="66.2" y="84.5">CM1</text>
<text x="39.1" y="94.6">YR1</text>
<text x="39.1" y="92.1">YR0</text>
<text x="45.1" y="90.6" transform="rotate(-90 45.1 90.6)">XT0</text>
<text x="47.6" y="90.6" transform="rotate(-90 47.6 90.6)">XT1</text>
<text x="50.2" y="90.6" transform="rotate(-90 50.2 90.6)">XT2</text>
<text x="52.7" y="90.6" transform="rotate(-90 52.7 90.6)">XT3</text>
<text x="55.2" y="90.6" transform="rotate(-90 55.2 90.6)">XT4</text>
<text x="57.8" y="90.6" transform="rotate(-90 57.8 90.6)">XT5</text>
<text x="60.3" y="90.6" transform="rotate(-90 60.3 90.6)">XT6</text>
<text x="62.9" y="90.6" transform="rotate(-90 62.9 90.6)">XT7</text>
<text x="64.3" y="94.6">YL1</text>
<text x="64.3" y="92.1">YL0</text>
<text x="179.9" y="91.5">VMEM</text>
<text x="235.3" y="92.8">BAV70S</text>
<text x="237" y="90.4">D6A</text>
<text x="39.1" y="99.7">YR3</text>
<text x="39.1" y="97.2">YR2</text>
<text x="64.3" y="97.2">YL2</text>
<text x="64.3" y="99.7">YL3</text>
<text x="182.6" y="98.4" transform="rotate(-90 182.6 98.4)">E</text>
<text x="188.6" y="101.3">B</text>
<text x="195.2" y="97">R18</text>
<text x="195.4" y="99.3">220</text>
<text x="249.8" y="100.8">R24</text>
<text x="39.1" y="107.3">YR6</text>
<text x="39.1" y="104.8">YR5</text>
<text x="39.1" y="102.2">YR4</text>
<text x="64.3" y="102.2">YL4</text>
<text x="64.3" y="104.8">YL5</text>
<text x="64.3" y="107.3">YL6</text>
<text x="171.1" y="107.2">R11</text>
<text x="182.6" y="106" transform="rotate(-90 182.6 106)">C</text>
<text x="238.5" y="102.2" transform="rotate(-90 238.5 102.2)">C</text>
<text x="244.5" y="105.2">B</text>
<text x="250" y="103.1">220</text>
<text x="39.1" y="109.9">YR7</text>
<text x="45.1" y="113.3" transform="rotate(-90 45.1 113.3)">XB0</text>
<text x="47.6" y="113.3" transform="rotate(-90 47.6 113.3)">XB1</text>
<text x="50.2" y="113.3" transform="rotate(-90 50.2 113.3)">XB2</text>
<text x="52.7" y="113.3" transform="rotate(-90 52.7 113.3)">XB3</text>
<text x="55.2" y="113.3" transform="rotate(-90 55.2 113.3)">XB4</text>
<text x="57.8" y="113.3" transform="rotate(-90 57.8 113.3)">XB5</text>
<text x="60.3" y="113.3" transform="rotate(-90 60.3 113.3)">XB6</text>
<text x="62.9" y="113.3" transform="rotate(-90 62.9 113.3)">XB7</text>
<text x="64.3" y="109.9">YL7</text>
<text x="65.4" y="113.3" transform="rotate(-90 65.4 113.3)">S2</text>
<text x="65.4" y="112.4">S1</text>
<text x="171.1" y="109.5">6R8</text>
<text x="195.2" y="113.5">R19</text>
<text x="238.5" y="109.8" transform="rotate(-90 238.5 109.8)">E</text>
<text x="18.5" y="117.5">Core_Memory_8x8_Array</text>
<text x="182.6" y="114.9" transform="rotate(-90 182.6 114.9)">C</text>
<text x="188.6" y="117.9">B</text>
<text x="195.4" y="115.8">220</text>
<text x="234.6" y="115.1">GNDPWR</text>
<text x="235.7" y="119.5">VMEM</text>
<text x="182.6" y="122.5" transform="rotate(-90 182.6 122.5)">E</text>
<text x="238.5" y="125" transform="rotate(-90 238.5 125)">E</text>
<text x="249.8" y="123.7">R25</text>
<text x="178.8" y="127.8">GNDPWR</text>
<text x="244.5" y="128">B</text>
<text x="250" y="126">220</text>
<text x="179.9" y="133.5">VMEM</text>
<text x="231.3" y="137.2">BAW56S</text>
<text x="233.2" y="134.9">D5B</text>
<text x="238.5" y="132.7" transform="rotate(-90 238.5 132.7)">C</text>
<text x="238.9" y="137.2">BAW56S</text>
<text x="240.8" y="134.9">D5D</text>
<text x="182.6" y="140.3" transform="rotate(-90 182.6 140.3)">E</text>
<text x="188.6" y="143.3">B</text>
<text x="193.9" y="138.9">R16</text>
<text x="194.1" y="141.2">220</text>
<text x="30.6" y="149.1">R1</text>
<text x="44.7" y="144.9">VMEM</text>
<text x="96.7" y="149.1">R6</text>
<text x="110.8" y="144.9">VMEM</text>
<text x="171.1" y="149.1">R12</text>
<text x="182.6" y="148" transform="rotate(-90 182.6 148)">C</text>
<text x="235.3" y="147.4">BAV70S</text>
<text x="237" y="145.1">D6B</text>
<text x="30.3" y="151.4">220</text>
<text x="40" y="153.4">B</text>
<text x="46.7" y="150.4" transform="rotate(-90 46.7 150.4)">E</text>
<text x="96.3" y="151.4">220</text>
<text x="106" y="153.4">B</text>
<text x="112.8" y="150.4" transform="rotate(-90 112.8 150.4)">E</text>
<text x="171.1" y="151.4">6R8</text>
<text x="193.9" y="155.4">R17</text>
<text x="249.8" y="155.4">R26</text>
<text x="28.7" y="161.6">D1A</text>
<text x="36.3" y="161.6">D1B</text>
<text x="46.7" y="158.1" transform="rotate(-90 46.7 158.1)">C</text>
<text x="59.2" y="161.6">D1C</text>
<text x="66.8" y="161.6">D1D</text>
<text x="94.8" y="161.6">D3A</text>
<text x="102.4" y="161.6">D3B</text>
<text x="112.8" y="158.1" transform="rotate(-90 112.8 158.1)">C</text>
<text x="125.2" y="161.6">D3C</text>
<text x="132.9" y="161.6">D3D</text>
<text x="182.6" y="156.8" transform="rotate(-90 182.6 156.8)">C</text>
<text x="188.6" y="159.8">B</text>
<text x="194.1" y="157.8">220</text>
<text x="238.5" y="156.8" transform="rotate(-90 238.5 156.8)">C</text>
<text x="244.5" y="159.8">B</text>
<text x="250" y="157.8">220</text>
<text x="26.8" y="163.9">BAW56S</text>
<text x="34.4" y="163.9">BAW56S</text>
<text x="57.3" y="163.9">BAW56S</text>
<text x="64.9" y="163.9">BAW56S</text>
<text x="92.8" y="163.9">BAW56S</text>
<text x="100.4" y="163.9">BAW56S</text>
<text x="123.3" y="163.9">BAW56S</text>
<text x="130.9" y="163.9">BAW56S</text>
<text x="182.6" y="164.4" transform="rotate(-90 182.6 164.4)">E</text>
<text x="238.5" y="164.4" transform="rotate(-90 238.5 164.4)">E</text>
<text x="178.8" y="169.7">GNDPWR</text>
<text x="234.6" y="169.7">GNDPWR</text>
<text x="30.9" y="176.6">BAV70S</text>
<text x="32.5" y="174.3">D2A</text>
<text x="61.3" y="176.6">BAV70S</text>
<text x="63" y="174.3">D2B</text>
<text x="96.9" y="176.6">BAV70S</text>
<text x="98.6" y="174.3">D4A</text>
<text x="127.4" y="176.6">BAV70S</text>
<text x="129.1" y="174.3">D4B</text>
<text x="30.6" y="185.9">R2</text>
<text x="96.7" y="185.9">R7</text>
<text x="30.3" y="188.2">220</text>
<text x="40" y="190.2">B</text>
<text x="46.7" y="187.3" transform="rotate(-90 46.7 187.3)">C</text>
<text x="96.3" y="188.2">220</text>
<text x="106" y="190.2">B</text>
<text x="112.8" y="187.3" transform="rotate(-90 112.8 187.3)">C</text>
<text x="46.7" y="194.9" transform="rotate(-90 46.7 194.9)">E</text>
<text x="112.8" y="194.9" transform="rotate(-90 112.8 194.9)">E</text>
<text x="43.1" y="200.2">GNDPWR</text>
<text x="109.1" y="200.2">GNDPWR</text>
</g>
</svg>
